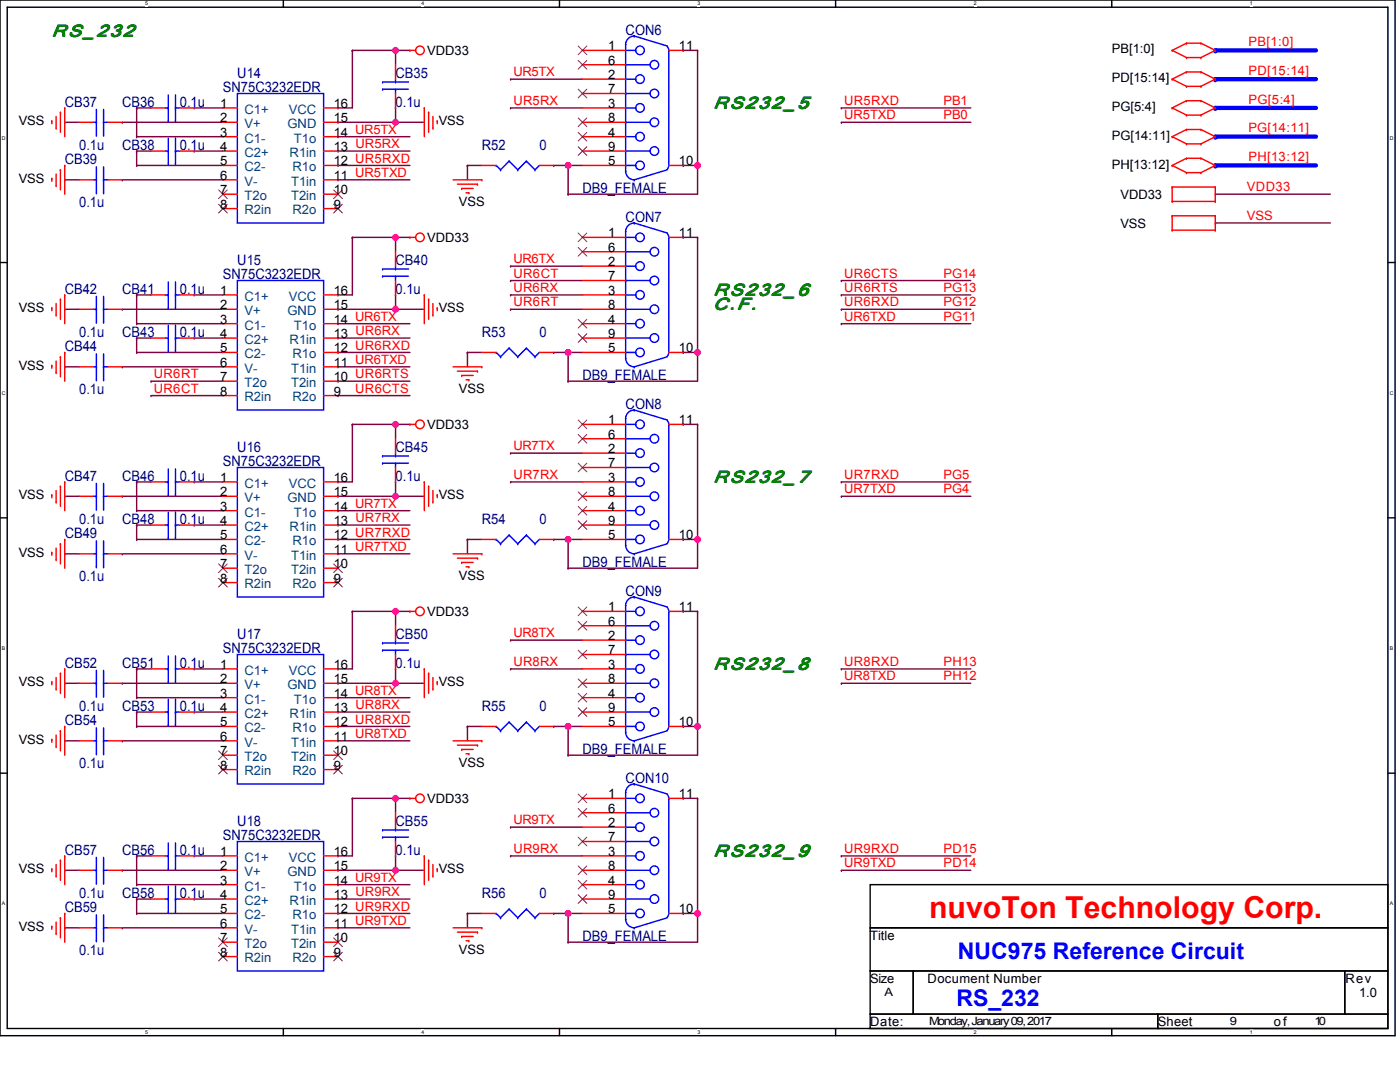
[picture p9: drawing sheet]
<svg xmlns="http://www.w3.org/2000/svg" width="279mm" height="216mm" viewBox="0 0 279 216" stroke-linecap="round" stroke-linejoin="round" font-family="sans-serif">
<path d="M0 0h278.4v206.7h-278.4zM1.4 1.4h275.6v203.8h-275.6z" fill="none" stroke="#000" stroke-width=".29"/>
<g fill="#fff">
<path d="M29 .2h.6v1.1h-.6z"/>
<path d="M29 205.4h.6v1.1h-.6z"/>
</g>
<path d="M56.5 0v1.4M56.5 205.2v1.5" fill="none" stroke="#000" stroke-width=".29"/>
<g fill="#fff">
<path d="M84.1 .2h.6v1.1h-.6z"/>
<path d="M84.1 205.4h.6v1.1h-.6z"/>
</g>
<path d="M111.7 0v1.4M111.7 205.2v1.5" fill="none" stroke="#000" stroke-width=".29"/>
<g fill="#fff">
<path d="M139.2 .2h.6v1.1h-.6z"/>
<path d="M139.2 205.4h.6v1.1h-.6z"/>
</g>
<path d="M166.8 0v1.4M166.8 205.2v1.5" fill="none" stroke="#000" stroke-width=".29"/>
<g fill="#fff">
<path d="M194.3 .2h.6v1.1h-.6z"/>
<path d="M194.3 205.4h.6v1.1h-.6z"/>
</g>
<path d="M221.9 0v1.4M221.9 205.2v1.5" fill="none" stroke="#000" stroke-width=".29"/>
<g fill="#fff">
<path d="M249.4 .2h.6v1.1h-.6z"/>
<path d="M249.4 205.4h.6v1.1h-.6z"/>
<path d="M.4 26.9h.7v1.2h-.7z"/>
<path d="M277.3 26.9h.8v1.2h-.8z"/>
<path d="M.4 77.9h.7v1.1h-.7z"/>
<path d="M277.3 77.9h.8v1.1h-.8z"/>
</g>
<path d="M0 52.4h1.4M277 52.4h1.4" fill="none" stroke="#000" stroke-width=".29"/>
<g fill="#fff">
<path d="M.4 128.8h.7v1.2h-.7z"/>
<path d="M277.3 128.8h.7v1.2h-.7z"/>
</g>
<path d="M0 103.3h1.4M277 103.3h1.4" fill="none" stroke="#000" stroke-width=".29"/>
<g fill="#fff">
<path d="M.4 179.7h.7v1.2h-.7z"/>
<path d="M277.3 179.7h.7v1.2h-.7z"/>
</g>
<path d="M0 154.3h1.4M277 154.3h1.4" fill="none" stroke="#000" stroke-width=".29"/>
<path d="M242.5 15.8h20.1" fill="none" stroke="#00f" stroke-width=".86"/>
<circle cx="242.5" cy="15.8" r=".43" fill="#00f"/>
<path d="M242.5 21.5h20.1" fill="none" stroke="#00f" stroke-width=".86"/>
<circle cx="242.5" cy="21.5" r=".43" fill="#00f"/>
<path d="M242.5 10.1h20.1" fill="none" stroke="#00f" stroke-width=".86"/>
<circle cx="242.5" cy="10.1" r=".43" fill="#00f"/>
<g fill="none" stroke="#800040" stroke-width=".29">
<path d="M27.3 58.8h.1M27.3 58.8h2.8M27.3 58.8v5.8M38.8 58.8h.1M38.8 58.8h5.7M67.5 58.8h.1M70.3 47.4h.1M70.3 47.4v11.4h-2.8M70.3 47.4h11.5M78.9 47.4h.1M78.9 58.8h.1M78.9 47.4v2.8"/>
<path d="M78.9 58.8v2.9M101.9 56h.1M101.9 53.1h.1M101.9 58.8h.1M101.9 56h14.3M101.9 58.8h14.3M101.9 53.1h14.3M136.3 47.4h.1M136.3 47.4h2.9M139.2 47.4h.1M139.2 47.4v28.7h-25.8M167.9 56h.1"/>
<path d="M167.9 58.8h.1M167.9 56h25.8M167.9 58.8h25.8M12.9 61.7h.1M12.9 73.2h.1M12.9 61.7h2.9M12.9 73.2h2.9M24.4 73.2h.1M24.4 61.7h.1M24.4 61.7h20.1M24.4 73.2h20.1M27.3 70.3h.1"/>
<path d="M27.3 67.5h.1M27.3 64.6h.1M27.3 64.6h17.2M27.3 67.5h2.8M27.3 70.3h17.2M27.3 67.5v2.8M30.1 76.1h.1M30.1 78.9h.1M30.1 76.1h14.4M30.1 78.9h14.4M38.8 67.5h.1M38.8 67.5h5.7"/>
<path d="M67.5 76.1h.1M67.5 78.9h.1M67.5 73.2h.1M67.5 64.6h.1M67.5 67.5h.1M67.5 61.7h.1M67.5 70.3h.1M67.5 64.6h14.3M67.5 61.7h17.2M67.5 76.1h14.3M67.5 78.9h14.3M67.5 73.2h14.3"/>
<path d="M67.5 67.5h14.3M67.5 70.3h14.3M78.9 61.7h.1M93.3 70.3h.1M93.3 70.3h2.9M93.3 70.3v2.9M101.9 61.7h.1M101.9 61.7h14.3M110.5 70.3h.1M110.5 70.3h5.7M113.4 70.3h.1M113.4 76.1h.1"/>
<path d="M113.4 70.3v5.8M136.3 70.3h.1M136.3 70.3h2.9M139.2 70.3h.1M167.9 64.6h.1M167.9 61.7h.1M167.9 64.6h25.8M167.9 61.7h25.8M12.9 99h.1M12.9 99h2.9M24.4 99h.1M24.4 99h20.1"/>
<path d="M27.3 96.2h.1M27.3 96.2v5.7M27.3 96.2h2.8M38.8 96.2h.1M38.8 96.2h5.7M67.5 96.2h.1M67.5 99h.1M67.5 99h17.2M70.3 84.7h.1M70.3 84.7v11.5h-2.8M70.3 84.7h11.5M78.9 84.7h.1"/>
<path d="M78.9 96.2h.1M78.9 99h.1M78.9 84.7v2.8M78.9 96.2v2.8M101.9 96.2h.1M101.9 90.4h.1M101.9 96.2h14.3M101.9 90.4h14.3M136.3 84.7h.1M136.3 84.7h2.9M167.9 96.2h.1M167.9 99h.1"/>
<path d="M167.9 96.2h25.8M167.9 99h25.8M12.9 110.5h.1M12.9 110.5h2.9M24.4 110.5h.1M24.4 110.5h20.1M27.3 107.6h.1M27.3 104.8h.1M27.3 101.9h.1M27.3 104.8v2.8M27.3 107.6h17.2M27.3 101.9h17.2"/>
<path d="M27.3 104.8h2.8M38.8 104.8h.1M38.8 104.8h5.7M67.5 107.6h.1M67.5 101.9h.1M67.5 110.5h.1M67.5 104.8h.1M67.5 107.6h14.3M67.5 101.9h14.3M67.5 110.5h14.3M67.5 104.8h14.3M93.3 107.6h.1"/>
<path d="M93.3 107.6h2.9M93.3 107.6v2.9M110.5 107.6h.1M110.5 107.6h5.7M113.4 107.6h.1M113.4 113.4h.1M113.4 107.6v5.8M136.3 107.6h.1M136.3 107.6h2.9M139.2 107.6h.1M139.2 107.6v5.8h-25.8M12.9 136.3h.1"/>
<path d="M12.9 136.3h2.9M24.4 136.3h.1M24.4 136.3h20.1M27.3 133.5h.1M27.3 139.2h.1M27.3 133.5v5.7M27.3 133.5h2.8M27.3 139.2h17.2M38.8 133.5h.1M38.8 133.5h5.7M67.5 139.2h.1M67.5 133.5h.1"/>
<path d="M67.5 136.3h.1M67.5 136.3h17.2M67.5 139.2h14.3M70.3 122h.1M70.3 122v11.5h-2.8M70.3 122h11.5M78.9 122h.1M78.9 133.5h.1M78.9 136.3h.1M78.9 122v2.9M78.9 133.5v2.8M101.9 133.5h.1"/>
<path d="M101.9 127.7h.1M101.9 133.5h14.3M101.9 127.7h14.3M136.3 122h.1M136.3 122h2.9M167.9 133.5h.1M167.9 136.3h.1M167.9 133.5h25.8M167.9 136.3h25.8M12.9 147.8h.1M12.9 147.8h2.9M24.4 147.8h.1"/>
<path d="M24.4 147.8h20.1M27.3 145h.1M27.3 142.1h.1M27.3 142.1v2.9M27.3 145h17.2M27.3 142.1h2.8M38.8 142.1h.1M38.8 142.1h5.7M67.5 145h.1M67.5 147.8h.1M67.5 142.1h.1M67.5 145h14.3"/>
<path d="M67.5 147.8h14.3M67.5 142.1h14.3M70.3 159.3h.1M70.3 159.3v11.5h-2.8M70.3 159.3h11.5M78.9 159.3h.1M78.9 159.3v2.9M93.3 145h.1M93.3 145h2.9M93.3 145v2.8M110.5 145h.1M110.5 145h5.7"/>
<path d="M113.4 145h.1M113.4 150.7h.1M113.4 145v5.7M136.3 145h.1M136.3 159.3h.1M136.3 145h2.9M136.3 159.3h2.9M139.2 145h.1M139.2 145v5.7h-25.8M12.9 173.7h.1M12.9 173.7h2.9M24.4 173.7h.1"/>
<path d="M24.4 173.7h20.1M27.3 179.4h.1M27.3 170.8h.1M27.3 176.5h.1M27.3 170.8v5.7M27.3 179.4v2.9M27.3 170.8h2.8M27.3 176.5h17.2M27.3 179.4h2.8M38.8 179.4h.1M38.8 170.8h.1M38.8 170.8h5.7"/>
<path d="M38.8 179.4h5.7M67.5 176.5h.1M67.5 170.8h.1M67.5 179.4h.1M67.5 173.7h.1M67.5 173.7h17.2M67.5 176.5h14.3M67.5 179.4h14.3M78.9 170.8h.1M78.9 173.7h.1M78.9 170.8v2.9M101.9 170.8h.1"/>
<path d="M101.9 165h.1M101.9 170.8h14.3M101.9 165h14.3M167.9 173.7h.1M167.9 170.8h.1M167.9 173.7h25.8M167.9 170.8h25.8M12.9 185.1h.1M12.9 185.1h2.9M24.4 185.1h.1M24.4 185.1h20.1M27.3 182.3h.1"/>
<path d="M27.3 182.3h17.2M67.5 182.3h.1M67.5 185.1h.1M67.5 182.3h14.3M67.5 185.1h14.3M93.3 182.3h.1M93.3 182.3h2.9M93.3 182.3v2.8M110.5 182.3h.1M110.5 182.3h5.7M113.4 182.3h.1M113.4 188h.1"/>
<path d="M113.4 182.3v5.7M136.3 182.3h.1M136.3 182.3h2.9M139.2 182.3h.1M139.2 182.3v5.7h-25.8"/>
</g>
<path d="M242.5 27.3h20.1" fill="none" stroke="#00f" stroke-width=".86"/>
<circle cx="242.5" cy="27.3" r=".43" fill="#00f"/>
<path d="M242.5 33h20.1" fill="none" stroke="#00f" stroke-width=".86"/>
<circle cx="242.5" cy="33" r=".43" fill="#00f"/>
<g fill="none" stroke="#800040" stroke-width=".29">
<path d="M70.3 10.1h.1M70.3 10.1v11.4h-2.8M70.3 10.1h11.5M78.9 10.1h.1M78.9 10.1v2.8M101.9 15.8h.1M101.9 15.8h14.3M136.3 10.1h.1M136.3 10.1h2.9M139.2 10.1h.1M139.2 10.1v28.7h-25.8M12.9 24.4h.1"/>
<path d="M12.9 35.9h.1M12.9 24.4h2.9M12.9 35.9h2.9M24.4 35.9h.1M24.4 24.4h.1M24.4 24.4h20.1M24.4 35.9h20.1M27.3 33h.1M27.3 30.1h.1M27.3 21.5h.1M27.3 27.3h.1M27.3 21.5h2.8"/>
<path d="M27.3 33h17.2M27.3 27.3h17.2M27.3 30.1h2.8M27.3 21.5v5.8M27.3 30.1v2.9M38.8 30.1h.1M38.8 21.5h.1M38.8 21.5h5.7M38.8 30.1h5.7M67.5 33h.1M67.5 27.3h.1M67.5 21.5h.1"/>
<path d="M67.5 35.9h.1M67.5 30.1h.1M67.5 24.4h.1M67.5 33h14.3M67.5 24.4h17.2M67.5 27.3h14.3M67.5 35.9h14.3M67.5 30.1h14.3M78.9 21.5h.1M78.9 24.4h.1M78.9 21.5v2.9M93.3 33h.1"/>
<path d="M93.3 33h2.9M93.3 33v2.9M101.9 21.5h.1M101.9 21.5h14.3M110.5 33h.1M110.5 33h5.7M113.4 33h.1M113.4 38.8h.1M113.4 33v5.8M136.3 33h.1M136.3 33h2.9M139.2 33h.1"/>
<path d="M167.9 24.4h.1M167.9 21.5h.1M167.9 21.5h25.8M167.9 24.4h25.8M242.5 38.8h.1M242.5 38.8h23M242.5 44.5h.1M242.5 44.5h23M139.2 84.7h.1M139.2 84.7v22.9M139.2 122h.1M139.2 122v23"/>
<path d="M139.2 159.3h.1M139.2 159.3v23"/>
</g>
<g fill="none" stroke="#f00" stroke-width=".29">
<path d="M78.9 12.9v2.9M78.9 18.7v2.8M81.8 10.1h.1M81.8 10.1h1.2M116.2 10.1h8.7M116.2 12.9h8.7M116.2 15.8h8.7M116.2 18.7h8.7M133.5 10.1h2.8M233.9 15.8h.1M233.9 10.1h.1M233.9 15.8l2.9 1.4"/>
<path d="M233.9 10.1l2.9 1.4M236.8 14.4h.1M236.8 17.2h.1M236.8 8.6h.1M236.8 11.5h.1M236.8 14.4l-2.9 1.4M236.8 14.4h2.9M236.8 17.2h2.9M236.8 8.6l-2.9 1.5M236.8 8.6h2.9M236.8 11.5h2.9M239.7 14.4h.1"/>
<path d="M239.7 17.2h.1M239.7 8.6h.1M239.7 11.5h.1M239.7 14.4l2.8 1.4M239.7 8.6l2.8 1.5M242.5 15.8h.1M242.5 10.1h.1M242.5 15.8l-2.8 1.4M242.5 10.1l-2.8 1.4M10.3 24.1h.1M10.3 35.6h.1M10.3 24.1v.6"/>
<path d="M10.3 35.6v.6M11.2 25.6h.1M11.2 37h.1M11.2 23.3v2.3M11.2 34.7v2.3M12.1 22.4h.1M12.1 33.9h.1M12.1 22.4v4M12.1 33.9v4M12.9 21.5h.1M12.9 33h.1M12.9 21.5v5.8"/>
<path d="M12.9 33v5.8M15.8 35.9h2.9M15.8 24.4h2.9M21.5 35.9h2.9M21.5 24.4h2.9M30.1 30.1h2.9M30.1 21.5h2.9M35.9 30.1h2.9M35.9 21.5h2.9M44.5 35.9h2.9M44.5 30.1h2.9M44.5 21.5h2.9"/>
<path d="M44.5 24.4h2.9M44.5 27.3h2.9M44.5 33h2.9M44.5 38.8h2.9M64.6 35.9h2.9M64.6 30.1h2.9M64.6 21.5h2.9M64.6 24.4h2.9M64.6 27.3h2.9M64.6 33h2.9M64.6 38.8h2.9M84.7 21.5h.1"/>
<path d="M84.7 21.5v5.8M85.5 22.4h.1M85.5 22.4v4M86.4 25.6h.1M86.4 23.3v2.3M87.3 24.1h.1M87.3 24.1v.6M90.4 35.9h5.8M91.3 36.7h4M92.1 37.6h.1M92.1 37.6h2.3M93 38.5h.6"/>
<path d="M93.6 38.5h.1M95.3 36.7h.1M96.2 35.9h.1M96.2 33h2.8M107.6 33h2.9M116.2 30.1h8.7M116.2 21.5h8.7M116.2 24.4h8.7M116.2 27.3h8.7M116.2 33h8.7M133.5 33h2.8M233.9 21.5h.1"/>
<path d="M233.9 27.3h.1M233.9 33h.1M233.9 37.3h.1M233.9 21.5l2.9 1.5M233.9 27.3l2.9 1.4M233.9 33l2.9 1.4M233.9 37.3h8.6M233.9 37.3v2.9M236.8 20.1h.1M236.8 23h.1M236.8 25.8h.1M236.8 28.7h.1"/>
<path d="M236.8 31.6h.1M236.8 34.4h.1M236.8 20.1l-2.9 1.4M236.8 20.1h2.9M236.8 23h2.9M236.8 25.8l-2.9 1.5M236.8 25.8h2.9M236.8 28.7h2.9M236.8 31.6l-2.9 1.4M236.8 31.6h2.9M236.8 34.4h2.9M239.7 20.1h.1"/>
<path d="M239.7 23h.1M239.7 25.8h.1M239.7 28.7h.1M239.7 31.6h.1M239.7 34.4h.1M239.7 20.1l2.8 1.4M239.7 25.8l2.8 1.5M239.7 31.6l2.8 1.4M242.5 21.5h.1M242.5 27.3h.1M242.5 33h.1M242.5 37.3h.1"/>
<path d="M242.5 21.5l-2.8 1.5M242.5 27.3l-2.8 1.4M242.5 33l-2.8 1.4M242.5 37.3v2.9M12.1 59.7h.1M12.1 59.7v4M12.9 58.8h.1M12.9 58.8v5.8M30.1 58.8h2.9M35.9 58.8h2.9M44.5 58.8h2.9M44.5 41.6h2.9"/>
<path d="M64.6 58.8h2.9M64.6 41.6h2.9M78.9 50.2v2.9M78.9 56v2.8M81.8 47.4h.1M81.8 47.4h1.2M84.7 58.8h.1M84.7 58.8v5.8M85.5 59.7h.1M85.5 59.7v4M116.2 47.4h8.7M116.2 58.8h8.7"/>
<path d="M116.2 50.2h8.7M116.2 53.1h8.7M116.2 56h8.7M133.5 47.4h2.8M233.9 40.2h.1M233.9 45.9h.1M233.9 43.1h.1M233.9 40.2h8.6M233.9 43.1v2.8M233.9 43.1h8.6M233.9 45.9h8.6M242.5 40.2h.1"/>
<path d="M242.5 43.1h.1M242.5 45.9h.1M242.5 43.1v2.8M10.3 61.4h.1M10.3 72.9h.1M10.3 61.4v.6M10.3 72.9v.6M11.2 62.9h.1M11.2 74.3h.1M11.2 60.6v2.3M11.2 72v2.3M12.1 71.2h.1"/>
<path d="M12.1 71.2v4M12.9 70.3h.1M12.9 70.3v5.8M15.8 73.2h2.9M15.8 61.7h2.9M21.5 73.2h2.9M21.5 61.7h2.9M30.1 67.5h2.9M35.9 67.5h2.9M44.5 73.2h2.9M44.5 70.3h2.9M44.5 67.5h2.9"/>
<path d="M44.5 61.7h2.9M44.5 64.6h2.9M44.5 76.1h2.9M44.5 78.9h2.9M64.6 73.2h2.9M64.6 70.3h2.9M64.6 67.5h2.9M64.6 61.7h2.9M64.6 64.6h2.9M64.6 76.1h2.9M64.6 78.9h2.9M86.4 62.9h.1"/>
<path d="M86.4 60.6v2.3M87.3 61.4h.1M87.3 61.4v.6M90.4 73.2h5.8M91.3 74.1h4M92.1 74.9h.1M92.1 74.9h2.3M93 75.8h.6M93.6 75.8h.1M95.3 74.1h.1M96.2 73.2h.1M96.2 70.3h2.8"/>
<path d="M107.6 70.3h2.9M116.2 70.3h8.7M116.2 67.5h8.7M116.2 61.7h8.7M116.2 64.6h8.7M133.5 70.3h2.8M10.3 98.7h.1M10.3 98.7v.6M11.2 97.9v2.3M12.1 97h.1M12.1 97v4M12.9 96.2h.1"/>
<path d="M12.9 96.2v5.7M15.8 99h2.9M21.5 99h2.9M30.1 96.2h2.9M35.9 96.2h2.9M44.5 96.2h2.9M44.5 99h2.9M64.6 96.2h2.9M64.6 99h2.9M78.9 87.5v2.9M78.9 93.3v2.9M81.8 84.7h.1"/>
<path d="M81.8 84.7h1.2M84.7 96.2h.1M84.7 96.2v5.7M85.5 97h.1M85.5 97v4M86.4 97.9v2.3M87.3 98.7h.1M87.3 98.7v.6M116.2 84.7h8.7M116.2 96.2h8.7M116.2 99h8.7M116.2 87.5h8.7"/>
<path d="M116.2 90.4h8.7M116.2 93.3h8.7M133.5 84.7h2.8M10.3 110.2h.1M10.3 110.2v.6M11.2 100.2h.1M11.2 111.7h.1M11.2 109.4v2.3M12.1 108.5h.1M12.1 108.5v4M12.9 107.6h.1M12.9 107.6v5.8"/>
<path d="M15.8 110.5h2.9M21.5 110.5h2.9M30.1 104.8h2.9M35.9 104.8h2.9M44.5 110.5h2.9M44.5 101.9h2.9M44.5 104.8h2.9M44.5 107.6h2.9M44.5 113.4h2.9M44.5 116.2h2.9M64.6 110.5h2.9M64.6 101.9h2.9"/>
<path d="M64.6 104.8h2.9M64.6 107.6h2.9M64.6 113.4h2.9M64.6 116.2h2.9M86.4 100.2h.1M90.4 110.5h5.8M91.3 111.4h4M92.1 112.2h.1M92.1 112.2h2.3M93 113.1h.6M93.6 113.1h.1M95.3 111.4h.1"/>
<path d="M96.2 110.5h.1M96.2 107.6h2.8M107.6 107.6h2.9M116.2 101.9h8.7M116.2 104.8h8.7M116.2 107.6h8.7M133.5 107.6h2.8M10.3 136.1h.1M10.3 136.1v.5M11.2 137.5h.1M11.2 135.2v2.3M12.1 134.3h.1"/>
<path d="M12.1 134.3v4M12.9 133.5h.1M12.9 133.5v5.7M15.8 136.3h2.9M21.5 136.3h2.9M30.1 133.5h2.9M35.9 133.5h2.9M44.5 136.3h2.9M44.5 133.5h2.9M44.5 139.2h2.9M64.6 136.3h2.9M64.6 133.5h2.9"/>
<path d="M64.6 139.2h2.9M78.9 124.9v2.8M78.9 130.6v2.9M81.8 122h.1M81.8 122h1.2M84.7 133.5h.1M84.7 133.5v5.7M85.5 134.3h.1M85.5 134.3v4M86.4 137.5h.1M86.4 135.2v2.3M87.3 136.1h.1"/>
<path d="M87.3 136.1v.5M116.2 122h8.7M116.2 136.3h8.7M116.2 124.9h8.7M116.2 127.7h8.7M116.2 130.6h8.7M116.2 133.5h8.7M116.2 139.2h8.7M133.5 122h2.8M10.3 147.5h.1M10.3 147.5v.6M11.2 149h.1"/>
<path d="M11.2 146.7v2.3M12.1 145.8h.1M12.1 145.8v4M12.9 145h.1M12.9 145v5.7M15.8 147.8h2.9M21.5 147.8h2.9M30.1 142.1h2.9M35.9 142.1h2.9M44.5 147.8h2.9M44.5 142.1h2.9M44.5 145h2.9"/>
<path d="M44.5 150.7h2.9M44.5 153.6h2.9M64.6 147.8h2.9M64.6 142.1h2.9M64.6 145h2.9M64.6 150.7h2.9M64.6 153.6h2.9M81.8 159.3h.1M81.8 159.3h1.2M90.4 147.8h5.8M91.3 148.7h4M92.1 149.5h.1"/>
<path d="M92.1 149.5h2.3M93 150.4h.6M93.6 150.4h.1M95.3 148.7h.1M96.2 147.8h.1M96.2 145h2.8M107.6 145h2.9M116.2 159.3h8.7M116.2 142.1h8.7M116.2 145h8.7M133.5 159.3h2.8M133.5 145h2.8"/>
<path d="M10.3 173.4h.1M10.3 173.4v.5M11.2 174.8h.1M11.2 172.5v2.3M12.1 171.6h.1M12.1 171.6v4.1M12.9 170.8h.1M12.9 170.8v5.7M15.8 173.7h2.9M21.5 173.7h2.9M30.1 170.8h2.9M30.1 179.4h2.9"/>
<path d="M35.9 170.8h2.9M35.9 179.4h2.9M44.5 173.7h2.9M44.5 170.8h2.9M44.5 179.4h2.9M44.5 176.5h2.9M64.6 173.7h2.9M64.6 170.8h2.9M64.6 179.4h2.9M64.6 176.5h2.9M78.9 162.2v2.8M78.9 167.9v2.9"/>
<path d="M84.7 170.8h.1M84.7 170.8v5.7M85.5 171.6h.1M85.5 171.6v4.1M86.4 174.8h.1M86.4 172.5v2.3M87.3 173.4h.1M87.3 173.4v.5M116.2 173.7h8.7M116.2 170.8h8.7M116.2 179.4h8.7M116.2 176.5h8.7"/>
<path d="M116.2 162.2h8.7M116.2 165h8.7M116.2 167.9h8.7M10.3 184.8h.1M10.3 184.8v.6M11.2 186.3h.1M11.2 184v2.3M12.1 183.1h.1M12.1 183.1v4M12.9 182.3h.1M12.9 182.3v5.7M15.8 185.1h2.9"/>
<path d="M21.5 185.1h2.9M44.5 185.1h2.9M44.5 182.3h2.9M44.5 188h2.9M44.5 190.9h2.9M64.6 185.1h2.9M64.6 182.3h2.9M64.6 188h2.9M64.6 190.9h2.9M90.4 185.1h5.8M91.3 186h4M92.1 186.9h.1"/>
<path d="M92.1 186.9h2.3M93 187.7h.6M93.6 187.7h.1M95.3 186h.1M96.2 185.1h.1M96.2 182.3h2.8M107.6 182.3h2.9M116.2 182.3h8.7M133.5 182.3h2.8"/>
<circle cx="83.8" cy="10" r=".86"/>
<circle cx="83.8" cy="47.4" r=".86"/>
<circle cx="83.8" cy="84.7" r=".86"/>
<circle cx="83.8" cy="122" r=".86"/>
<circle cx="83.8" cy="159.3" r=".86"/>
</g>
<path d="M173.7 176.5h103.3v8.6h-103.3zM173.7 185.1h103.3v8.6h-103.3zM173.7 193.7h8.6v8.7h-8.6zM182.3 193.7h86.1v8.7h-86.1zM268.4 193.7h8.6v8.7h-8.6zM173.7 202.4h57.4v2.8h-57.4zM231.1 202.4h45.9v2.8h-45.9z" fill="none" stroke="#000" stroke-width=".29"/>
<g fill="none" stroke="#00f" stroke-width=".29">
<path d="M33.6 18.9v5.2M35 18.9v5.2M47.4 18.7h17.2v25.8h-17.2zM76.4 17.8h.1M76.4 16.4h.1M76.4 17.8h5.1M76.4 16.4h5.1M78.9 16.4h.1M78.9 17.8h.1M78.9 15.8v.6M78.9 17.8v.9M124.9 12.9h.1"/>
<path d="M124.9 18.7h.1M124.9 10.1h2M124.9 12.9h4.8M124.9 15.8h2M124.9 18.7h4.8M126.6 7.2h.1M126.6 7.2a1.72 1.72 0 0 0-1.7 1.7v25.3M126.6 7.2l6.6 2M126.9 10.1h.1M126.9 15.8h.1M133.1 9.2l.4 .9M133.5 10.1h.1"/>
<path d="M133.5 10.1v22.9l-.4 .8M18.7 35.9h.5M18.7 24.4h.5M19.2 35.9h.1M19.2 38.5h.1M19.2 24.4h.1M19.2 27h.1M19.2 21.8v5.2M19.2 33.3v5.2M20.7 38.5h.1M20.7 35.9h.1M20.7 27h.1"/>
<path d="M20.7 24.4h.1M20.7 21.8v5.2M20.7 33.3v5.2M20.7 35.9h.8M20.7 24.4h.8M33 30.1h.6M33 21.5h.6M33.6 30.1h.1M33.6 32.7h.1M33.6 21.5h.1M33.6 24.1h.1M33.6 27.6v5.1"/>
<path d="M35 32.7h.1M35 30.1h.1M35 24.1h.1M35 21.5h.1M35 30.1h.9M35 27.6v5.1M35 21.5h.9M99 33h.1M99 33l.9 .9M99.9 33.9h.1M101.6 32.2h.1M101.6 32.2l1.7 1.7"/>
<path d="M101.6 32.2l-1.7 1.7M103.3 33.9h.1M105.1 32.2h.1M105.1 32.2l1.7 1.7M105.1 32.2l-1.8 1.7M106.8 33.9h.1M107.6 33l-.8 .9M124.9 24.4h.1M124.9 30.1h.1M124.9 34.2h.1M124.9 34.2a1.72 1.72 0 0 0 1.7 1.7M124.9 30.1h4.8"/>
<path d="M124.9 21.5h2M124.9 24.4h4.8M124.9 27.3h2M124.9 33h2M126.6 35.9h.1M126.9 21.5h.1M126.9 27.3h.1M126.9 33h.1M133.2 33.9l-6.6 2M19.2 59.1v5.2M20.7 59.1v5.2M33 58.8h.6"/>
<path d="M33.6 58.8h.1M33.6 56.3v5.1M35 58.8h.1M35 56.3v5.1M35 58.8h.9M47.4 56h17.2v25.8h-17.2zM76.4 55.1h.1M76.4 53.7h.1M76.4 55.1h5.1M76.4 53.7h5.1M78.9 53.7h.1M78.9 55.1h.1"/>
<path d="M78.9 53.1v.6M78.9 55.1v.9M124.9 50.2h.1M124.9 56h.1M124.9 58.8h2M124.9 47.4h2M124.9 50.2h4.8M124.9 53.1h2M124.9 56h4.8M126.6 44.5h.1M126.6 44.5a1.72 1.72 0 0 0-1.7 1.7v25.3M126.6 44.5l6.6 2"/>
<path d="M126.9 47.4h.1M126.9 53.1h.1M126.9 58.8h.1M133.1 46.6l.4 .8M133.5 47.4h.1M133.5 47.4v22.9l-.4 .8M18.7 61.7h.5M18.7 73.2h.5M19.2 61.7h.1M19.2 64.3h.1M19.2 73.2h.1M19.2 75.8h.1"/>
<path d="M19.2 70.6v5.2M20.7 64.3h.1M20.7 61.7h.1M20.7 75.8h.1M20.7 73.2h.1M20.7 70.6v5.2M20.7 61.7h.8M20.7 73.2h.8M33 67.5h.6M33.6 61.4h.1M33.6 67.5h.1M33.6 70h.1"/>
<path d="M33.6 64.9v5.1M35 61.4h.1M35 70h.1M35 67.5h.1M35 64.9v5.1M35 67.5h.9M99 70.3h.1M99 70.3l.9 .9M99.9 71.2h.1M101.6 69.5h.1M101.6 69.5l1.7 1.7M101.6 69.5l-1.7 1.7"/>
<path d="M103.3 71.2h.1M105.1 69.5h.1M105.1 69.5l1.7 1.7M105.1 69.5l-1.8 1.7M106.8 71.2h.1M107.6 70.3l-.8 .9M124.9 61.7h.1M124.9 67.5h.1M124.9 71.5h.1M124.9 71.5a1.72 1.72 0 0 0 1.7 1.7M124.9 67.5h4.8M124.9 61.7h4.8"/>
<path d="M124.9 64.6h2M124.9 70.3h2M126.6 73.2h.1M126.9 64.6h.1M126.9 70.3h.1M133.2 71.2l-6.6 2M18.7 99h.5M19.2 99h.1M19.2 96.4v5.2M20.7 99h.1M20.7 96.4v5.2M20.7 99h.8"/>
<path d="M33 96.2h.6M33.6 96.2h.1M33.6 98.7h.1M33.6 93.6v5.1M35 98.7h.1M35 96.2h.1M35 93.6v5.1M35 96.2h.9M47.4 93.3h17.2v25.8h-17.2zM76.4 92.4h.1M76.4 91h.1M76.4 92.4h5.1"/>
<path d="M76.4 91h5.1M78.9 91h.1M78.9 92.4h.1M78.9 90.4v.6M78.9 92.4v.9M124.9 87.5h.1M124.9 93.3h.1M124.9 99h.1M124.9 99h4.8M124.9 84.7h2M124.9 87.5h4.8M124.9 90.4h2"/>
<path d="M124.9 93.3h4.8M124.9 96.2h2M126.6 81.8h.1M126.6 81.8a1.72 1.72 0 0 0-1.7 1.7v25.3M126.6 81.8l6.6 2M126.9 84.7h.1M126.9 90.4h.1M126.9 96.2h.1M133.1 83.9l.4 .8M133.5 84.7h.1M133.5 84.7v22.9l-.4 .8M18.7 110.5h.5"/>
<path d="M19.2 110.5h.1M19.2 113.1h.1M19.2 101.6h.1M19.2 107.9v5.2M20.7 113.1h.1M20.7 110.5h.1M20.7 101.6h.1M20.7 107.9v5.2M20.7 110.5h.8M33 104.8h.6M33.6 104.8h.1M33.6 107.4h.1"/>
<path d="M33.6 102.2v5.2M35 107.4h.1M35 104.8h.1M35 102.2v5.2M35 104.8h.9M99 107.6h.1M99 107.6l.9 .9M99.9 108.5h.1M101.6 106.8h.1M101.6 106.8l1.7 1.7M101.6 106.8l-1.7 1.7M103.3 108.5h.1"/>
<path d="M105.1 106.8h.1M105.1 106.8l1.7 1.7M105.1 106.8l-1.8 1.7M106.8 108.5h.1M107.6 107.6l-.8 .9M124.9 104.8h.1M124.9 108.8h.1M124.9 108.8a1.72 1.72 0 0 0 1.7 1.7M124.9 101.9h2M124.9 104.8h4.8M124.9 107.6h2M126.6 119.1h.1"/>
<path d="M126.6 119.1a1.72 1.72 0 0 0-1.7 1.8v25.2M126.6 110.5h.1M126.6 119.1l6.6 2M126.9 101.9h.1M126.9 107.6h.1M133.2 108.5l-6.6 2M18.7 136.3h.5M19.2 136.3h.1M19.2 138.9h.1M19.2 133.8v5.1M20.7 138.9h.1M20.7 136.3h.1"/>
<path d="M20.7 133.8v5.1M20.7 136.3h.8M33 133.5h.6M33.6 133.5h.1M33.6 136.1h.1M33.6 130.9v5.2M33.6 139.5v5.2M35 136.1h.1M35 133.5h.1M35 130.9v5.2M35 139.5v5.2M35 133.5h.9"/>
<path d="M47.4 130.6h17.2v25.8h-17.2zM76.4 129.7h.1M76.4 128.3h.1M76.4 129.7h5.1M76.4 128.3h5.1M78.9 128.3h.1M78.9 129.7h.1M78.9 127.7v.6M78.9 129.7v.9M124.9 124.9h.1M124.9 130.6h.1M124.9 136.3h.1"/>
<path d="M124.9 136.3h4.8M124.9 122h2M124.9 124.9h4.8M124.9 127.7h2M124.9 130.6h4.8M124.9 133.5h2M124.9 139.2h2M126.9 122h.1M126.9 127.7h.1M126.9 133.5h.1M126.9 139.2h.1M133.1 121.2l.4 .8"/>
<path d="M133.5 122h.1M133.5 122v23l-.4 .8M18.7 147.8h.5M19.2 147.8h.1M19.2 150.4h.1M19.2 145.2v5.2M20.7 150.4h.1M20.7 147.8h.1M20.7 145.2v5.2M20.7 147.8h.8M33 142.1h.6M33.6 142.1h.1"/>
<path d="M33.6 144.7h.1M35 144.7h.1M35 142.1h.1M35 142.1h.9M99 145h.1M99 145l.9 .8M99.9 145.8h.1M101.6 144.1h.1M101.6 144.1l1.7 1.7M101.6 144.1l-1.7 1.7M103.3 145.8h.1M105.1 144.1h.1"/>
<path d="M105.1 144.1l1.7 1.7M105.1 144.1l-1.8 1.7M106.8 145.8h.1M107.6 145l-.8 .8M124.9 142.1h.1M124.9 146.1h.1M124.9 146.1a1.72 1.72 0 0 0 1.7 1.7M124.9 142.1h4.8M124.9 145h2M124.9 159.3h2M126.6 147.8h.1M126.6 156.4h.1"/>
<path d="M126.6 156.4a1.72 1.72 0 0 0-1.7 1.8v25.2M126.6 156.4l6.6 2M126.9 145h.1M126.9 159.3h.1M133.1 158.5l.4 .8M133.2 145.8l-6.6 2M133.5 159.3h.1M133.5 159.3v23l-.4 .8M18.7 173.7h.5M19.2 173.7h.1M19.2 176.2h.1M19.2 171.1v5.1"/>
<path d="M20.7 176.2h.1M20.7 173.7h.1M20.7 173.7h.8M20.7 171.1v5.1M33 170.8h.6M33 179.4h.6M33.6 170.8h.1M33.6 173.4h.1M33.6 179.4h.1M33.6 168.2v5.2M33.6 176.8v5.2M35 173.4h.1"/>
<path d="M35 170.8h.1M35 179.4h.1M35 168.2v5.2M35 176.8v5.2M35 170.8h.9M35 179.4h.9M47.4 167.9h17.2v25.8h-17.2zM76.4 167h.1M76.4 165.6h.1M76.4 167h5.1M76.4 165.6h5.1M78.9 165.6h.1"/>
<path d="M78.9 167h.1M78.9 165v.6M78.9 167v.9M124.9 162.2h.1M124.9 167.9h.1M124.9 173.7h.1M124.9 179.4h.1M124.9 173.7h4.8M124.9 170.8h2M124.9 179.4h4.8M124.9 162.2h4.8M124.9 165h2"/>
<path d="M124.9 167.9h4.8M124.9 176.5h2M126.9 165h.1M126.9 170.8h.1M126.9 176.5h.1M18.7 185.1h.5M19.2 185.1h.1M19.2 187.7h.1M19.2 182.5v5.2M20.7 187.7h.1M20.7 185.1h.1M20.7 182.5v5.2"/>
<path d="M20.7 185.1h.8M33.6 182h.1M35 182h.1M99 182.3h.1M99 182.3l.9 .8M99.9 183.1h.1M101.6 181.4h.1M101.6 181.4l1.7 1.7M101.6 181.4l-1.7 1.7M103.3 183.1h.1M105.1 181.4h.1M105.1 181.4l1.7 1.7"/>
<path d="M105.1 181.4l-1.8 1.7M106.8 183.1h.1M107.6 182.3l-.8 .8M124.9 183.4h.1M124.9 183.4a1.72 1.72 0 0 0 1.7 1.7M124.9 182.3h2M126.6 185.1h.1M126.9 182.3h.1M133.2 183.1l-6.6 2"/>
<circle cx="127.7" cy="10" r=".86"/>
<circle cx="127.7" cy="15.8" r=".86"/>
<circle cx="130.6" cy="12.9" r=".86"/>
<circle cx="130.6" cy="18.7" r=".86"/>
<circle cx="127.7" cy="27.3" r=".86"/>
<circle cx="127.7" cy="21.5" r=".86"/>
<circle cx="127.7" cy="33" r=".86"/>
<circle cx="130.6" cy="24.4" r=".86"/>
<circle cx="130.6" cy="30.1" r=".86"/>
<circle cx="127.7" cy="53.1" r=".86"/>
<circle cx="127.7" cy="58.8" r=".86"/>
<circle cx="127.7" cy="47.4" r=".86"/>
<circle cx="130.6" cy="56" r=".86"/>
<circle cx="130.6" cy="50.2" r=".86"/>
<circle cx="127.7" cy="64.6" r=".86"/>
<circle cx="127.7" cy="70.3" r=".86"/>
<circle cx="130.6" cy="67.5" r=".86"/>
<circle cx="130.6" cy="61.7" r=".86"/>
<circle cx="127.7" cy="96.2" r=".86"/>
<circle cx="127.7" cy="84.7" r=".86"/>
<circle cx="127.7" cy="90.4" r=".86"/>
<circle cx="130.6" cy="87.5" r=".86"/>
<circle cx="130.6" cy="99" r=".86"/>
<circle cx="130.6" cy="93.3" r=".86"/>
<circle cx="127.7" cy="101.9" r=".86"/>
<circle cx="127.7" cy="107.6" r=".86"/>
<circle cx="130.6" cy="104.8" r=".86"/>
<circle cx="127.7" cy="139.2" r=".86"/>
<circle cx="127.7" cy="133.5" r=".86"/>
<circle cx="127.7" cy="127.7" r=".86"/>
<circle cx="127.7" cy="122" r=".86"/>
<circle cx="130.6" cy="130.6" r=".86"/>
<circle cx="130.6" cy="124.9" r=".86"/>
<circle cx="130.6" cy="136.3" r=".86"/>
<circle cx="127.7" cy="144.9" r=".86"/>
<circle cx="127.7" cy="159.3" r=".86"/>
<circle cx="130.6" cy="142.1" r=".86"/>
<circle cx="127.7" cy="176.5" r=".86"/>
<circle cx="127.7" cy="165" r=".86"/>
<circle cx="127.7" cy="170.8" r=".86"/>
<circle cx="130.6" cy="173.6" r=".86"/>
<circle cx="130.6" cy="167.9" r=".86"/>
<circle cx="130.6" cy="179.4" r=".86"/>
<circle cx="130.6" cy="162.2" r=".86"/>
<circle cx="127.7" cy="182.3" r=".86"/>
</g>
<g fill="none" stroke="#804000" stroke-width=".2">
<path d="M115.4 9.2l1.7 1.7M115.4 12.1l1.7 1.7M115.4 17.8l1.7 1.7M117.1 9.2l-1.7 1.7M117.1 12.1l-1.7 1.7M117.1 17.8l-1.7 1.7M43.6 37.9l1.8 1.7M45.4 37.9l-1.8 1.7M66.6 37.9l1.7 1.7M68.3 37.9l-1.7 1.7M115.4 23.5l1.7 1.8M115.4 26.4l1.7 1.7"/>
<path d="M115.4 29.3l1.7 1.7M117.1 23.5l-1.7 1.8M117.1 26.4l-1.7 1.7M117.1 29.3l-1.7 1.7M43.6 40.8l1.8 1.7M45.4 40.8l-1.8 1.7M66.6 40.8l1.7 1.7M68.3 40.8l-1.7 1.7M115.4 46.5l1.7 1.7M115.4 49.4l1.7 1.7M117.1 46.5l-1.7 1.7M117.1 49.4l-1.7 1.7"/>
<path d="M115.4 63.7l1.7 1.8M115.4 66.6l1.7 1.7M117.1 63.7l-1.7 1.8M117.1 66.6l-1.7 1.7M115.4 83.8l1.7 1.7M115.4 86.7l1.7 1.7M115.4 92.4l1.7 1.8M115.4 98.2l1.7 1.7M117.1 83.8l-1.7 1.7M117.1 86.7l-1.7 1.7M117.1 92.4l-1.7 1.8M117.1 98.2l-1.7 1.7"/>
<path d="M43.6 112.5l1.8 1.7M43.6 115.4l1.8 1.7M45.4 112.5l-1.8 1.7M45.4 115.4l-1.8 1.7M66.6 112.5l1.7 1.7M66.6 115.4l1.7 1.7M68.3 112.5l-1.7 1.7M68.3 115.4l-1.7 1.7M115.4 101l1.7 1.8M115.4 103.9l1.7 1.7M117.1 103.9l-1.7 1.7M117.1 101l-1.7 1.8"/>
<path d="M115.4 121.1l1.7 1.8M115.4 124l1.7 1.7M115.4 129.7l1.7 1.8M115.4 135.5l1.7 1.7M115.4 138.3l1.7 1.8M117.1 121.1l-1.7 1.8M117.1 124l-1.7 1.7M117.1 129.7l-1.7 1.8M117.1 135.5l-1.7 1.7M117.1 138.3l-1.7 1.8M43.6 149.8l1.8 1.8M43.6 152.7l1.8 1.7"/>
<path d="M45.4 149.8l-1.8 1.8M45.4 152.7l-1.8 1.7M66.6 149.8l1.7 1.8M66.6 152.7l1.7 1.7M68.3 149.8l-1.7 1.8M68.3 152.7l-1.7 1.7M115.4 141.2l1.7 1.8M115.4 158.4l1.7 1.8M117.1 141.2l-1.7 1.8M117.1 158.4l-1.7 1.8M115.4 161.3l1.7 1.7M115.4 167l1.7 1.8"/>
<path d="M115.4 172.8l1.7 1.7M115.4 175.7l1.7 1.7M115.4 178.5l1.7 1.8M117.1 161.3l-1.7 1.7M117.1 167l-1.7 1.8M117.1 172.8l-1.7 1.7M117.1 175.7l-1.7 1.7M117.1 178.5l-1.7 1.8M43.6 187.1l1.8 1.8M43.6 190l1.8 1.7M45.4 187.1l-1.8 1.8M45.4 190l-1.8 1.7"/>
<path d="M66.6 187.1l1.7 1.8M66.6 190l1.7 1.7M68.3 187.1l-1.7 1.8M68.3 190l-1.7 1.7"/>
</g>
<circle cx="78.9" cy="61.7" r=".57" fill="#f0f"/>
<circle cx="78.9" cy="61.7" r=".57" fill="none" stroke="#f0f" stroke-width=".29"/>
<circle cx="78.9" cy="84.7" r=".57" fill="#f0f"/>
<circle cx="78.9" cy="84.7" r=".57" fill="none" stroke="#f0f" stroke-width=".29"/>
<circle cx="78.9" cy="99" r=".57" fill="#f0f"/>
<circle cx="78.9" cy="99" r=".57" fill="none" stroke="#f0f" stroke-width=".29"/>
<circle cx="78.9" cy="122" r=".57" fill="#f0f"/>
<circle cx="78.9" cy="122" r=".57" fill="none" stroke="#f0f" stroke-width=".29"/>
<circle cx="78.9" cy="136.3" r=".57" fill="#f0f"/>
<circle cx="78.9" cy="136.3" r=".57" fill="none" stroke="#f0f" stroke-width=".29"/>
<circle cx="78.9" cy="159.3" r=".57" fill="#f0f"/>
<circle cx="78.9" cy="159.3" r=".57" fill="none" stroke="#f0f" stroke-width=".29"/>
<circle cx="78.9" cy="173.6" r=".57" fill="#f0f"/>
<circle cx="78.9" cy="173.6" r=".57" fill="none" stroke="#f0f" stroke-width=".29"/>
<circle cx="78.9" cy="47.4" r=".57" fill="#f0f"/>
<circle cx="78.9" cy="47.4" r=".57" fill="none" stroke="#f0f" stroke-width=".29"/>
<circle cx="139.2" cy="70.3" r=".57" fill="#f0f"/>
<circle cx="139.2" cy="70.3" r=".57" fill="none" stroke="#f0f" stroke-width=".29"/>
<circle cx="113.4" cy="70.3" r=".57" fill="#f0f"/>
<circle cx="113.4" cy="70.3" r=".57" fill="none" stroke="#f0f" stroke-width=".29"/>
<circle cx="139.2" cy="107.6" r=".57" fill="#f0f"/>
<circle cx="139.2" cy="107.6" r=".57" fill="none" stroke="#f0f" stroke-width=".29"/>
<circle cx="113.4" cy="107.6" r=".57" fill="#f0f"/>
<circle cx="113.4" cy="107.6" r=".57" fill="none" stroke="#f0f" stroke-width=".29"/>
<circle cx="139.2" cy="144.9" r=".57" fill="#f0f"/>
<circle cx="139.2" cy="144.9" r=".57" fill="none" stroke="#f0f" stroke-width=".29"/>
<circle cx="113.4" cy="144.9" r=".57" fill="#f0f"/>
<circle cx="113.4" cy="144.9" r=".57" fill="none" stroke="#f0f" stroke-width=".29"/>
<circle cx="113.4" cy="182.3" r=".57" fill="#f0f"/>
<circle cx="113.4" cy="182.3" r=".57" fill="none" stroke="#f0f" stroke-width=".29"/>
<circle cx="139.2" cy="182.3" r=".57" fill="#f0f"/>
<circle cx="139.2" cy="182.3" r=".57" fill="none" stroke="#f0f" stroke-width=".29"/>
<circle cx="139.2" cy="33" r=".57" fill="#f0f"/>
<circle cx="139.2" cy="33" r=".57" fill="none" stroke="#f0f" stroke-width=".29"/>
<circle cx="113.4" cy="33" r=".57" fill="#f0f"/>
<circle cx="113.4" cy="33" r=".57" fill="none" stroke="#f0f" stroke-width=".29"/>
<circle cx="78.9" cy="10" r=".57" fill="#f0f"/>
<circle cx="78.9" cy="10" r=".57" fill="none" stroke="#f0f" stroke-width=".29"/>
<circle cx="78.9" cy="24.4" r=".57" fill="#f0f"/>
<circle cx="78.9" cy="24.4" r=".57" fill="none" stroke="#f0f" stroke-width=".29"/>
<text font-size="6" fill="#f00" x="185.4" y="183.1">nuvoTon Technology Corp.</text>
<g font-size="4.6" fill="#00f">
<text x="191.2" y="191.3">NUC975 Reference Circuit</text>
<text x="190.9" y="200.8">RS_232</text>
</g>
<g font-size="3.4" fill="#008000">
<text x="10.4" y="7.2">RS_232</text>
<text x="142.4" y="21.6">RS232_5</text>
<text x="142.4" y="58.9">RS232_6</text>
<text x="142.4" y="61.8">C.F.</text>
<text x="142.4" y="96.2">RS232_7</text>
<text x="142.4" y="133.5">RS232_8</text>
<text x="142.4" y="170.8">RS232_9</text>
</g>
<g font-size="2.9" fill="#000080">
<text x="124.9" y="6.9">CON6</text>
<text x="47.4" y="15.5">U14</text>
<text x="78.9" y="15.5">CB35</text>
<text x="12.9" y="21.3">CB37</text>
<text x="24.4" y="21.3">CB36</text>
<text x="35.9" y="21.3">0.1u</text>
<text x="44.5" y="18.4">SN75C3232EDR</text>
<text x="78.9" y="21.3">0.1u</text>
<text x="15.8" y="29.9">0.1u</text>
<text x="24.4" y="29.9">CB38</text>
<text x="35.9" y="29.9">0.1u</text>
<text x="96.2" y="29.9">R52</text>
<text x="107.6" y="29.9">0</text>
<text x="12.9" y="32.7">CB39</text>
<text x="15.8" y="41.4">0.1u</text>
<text x="116.2" y="38.5">DB9_FEMALE</text>
<text x="124.9" y="44.2">CON7</text>
<text x="47.4" y="52.8">U15</text>
<text x="78.9" y="52.8">CB40</text>
<text x="12.9" y="58.6">CB42</text>
<text x="24.4" y="58.6">CB41</text>
<text x="35.9" y="58.6">0.1u</text>
<text x="44.5" y="55.7">SN75C3232EDR</text>
<text x="78.9" y="58.6">0.1u</text>
<text x="12.9" y="70.1">CB44</text>
<text x="15.8" y="67.2">0.1u</text>
<text x="24.4" y="67.2">CB43</text>
<text x="35.9" y="67.2">0.1u</text>
<text x="96.2" y="67.2">R53</text>
<text x="107.6" y="67.2">0</text>
<text x="116.2" y="75.8">DB9_FEMALE</text>
<text x="15.8" y="78.7">0.1u</text>
<text x="124.9" y="81.5">CON8</text>
<text x="12.9" y="95.9">CB47</text>
<text x="24.4" y="95.9">CB46</text>
<text x="35.9" y="95.9">0.1u</text>
<text x="44.5" y="93">SN75C3232EDR</text>
<text x="47.4" y="90.1">U16</text>
<text x="78.9" y="90.1">CB45</text>
<text x="78.9" y="95.9">0.1u</text>
<text x="12.9" y="107.4">CB49</text>
<text x="15.8" y="104.5">0.1u</text>
<text x="24.4" y="104.5">CB48</text>
<text x="35.9" y="104.5">0.1u</text>
<text x="96.2" y="104.5">R54</text>
<text x="107.6" y="104.5">0</text>
<text x="116.2" y="113.1">DB9_FEMALE</text>
<text x="15.8" y="116">0.1u</text>
<text x="124.9" y="118.8">CON9</text>
<text x="44.5" y="130.3">SN75C3232EDR</text>
<text x="47.4" y="127.5">U17</text>
<text x="78.9" y="127.5">CB50</text>
<text x="12.9" y="133.2">CB52</text>
<text x="24.4" y="133.2">CB51</text>
<text x="35.9" y="133.2">0.1u</text>
<text x="78.9" y="133.2">0.1u</text>
<text x="15.8" y="141.8">0.1u</text>
<text x="24.4" y="141.8">CB53</text>
<text x="35.9" y="141.8">0.1u</text>
<text x="96.2" y="141.8">R55</text>
<text x="107.6" y="141.8">0</text>
<text x="12.9" y="144.7">CB54</text>
<text x="15.8" y="153.3">0.1u</text>
<text x="116.2" y="150.4">DB9_FEMALE</text>
<text x="124.9" y="156.2">CON10</text>
<text x="44.5" y="167.6">SN75C3232EDR</text>
<text x="47.4" y="164.8">U18</text>
<text x="78.9" y="164.8">CB55</text>
<text x="12.9" y="170.5">CB57</text>
<text x="24.4" y="170.5">CB56</text>
<text x="35.9" y="170.5">0.1u</text>
<text x="78.9" y="170.5">0.1u</text>
<text x="15.8" y="179.1">0.1u</text>
<text x="24.4" y="179.1">CB58</text>
<text x="35.9" y="179.1">0.1u</text>
<text x="96.2" y="179.1">R56</text>
<text x="107.6" y="179.1">0</text>
<text x="12.9" y="182">CB59</text>
<text x="15.8" y="190.6">0.1u</text>
<text x="116.2" y="187.7">DB9_FEMALE</text>
</g>
<g font-size="2.6">
<text x="85.2" y="11">VDD33</text>
<text x="121.4" y="10">1</text>
<text x="135.5" y="10">11</text>
<text x="221.9" y="10.7">PB[1:0]</text>
<text x="121.4" y="12.9">6</text>
<text x="121.4" y="15.8">2</text>
<text x="221.9" y="16.4">PD[15:14]</text>
<text x="43.9" y="21.5">1</text>
<text x="66.6" y="21.5">16</text>
<text x="121.4" y="18.7">7</text>
<text x="121.4" y="21.5">3</text>
<text x="221.9" y="22.1">PG[5:4]</text>
<text x="3.7" y="25">VSS</text>
<text x="43.9" y="24.4">2</text>
<text x="43.9" y="27.3">3</text>
<text x="66.6" y="24.4">15</text>
<text x="66.6" y="27.3">14 UR5TX</text>
<text x="87.5" y="25">VSS</text>
<text x="121.4" y="24.4">8</text>
<text x="121.4" y="27.3">4</text>
<text x="221.9" y="27.9">PG[14:11]</text>
<text x="43.9" y="30.1">4</text>
<text x="43.9" y="33">5</text>
<text x="43.9" y="35.9">6</text>
<text x="66.6" y="30.1">13 UR5RX</text>
<text x="66.6" y="33">12 UR5RXD</text>
<text x="66.6" y="35.9">11 UR5TXD</text>
<text x="121.4" y="30.1">9</text>
<text x="121.4" y="33">5</text>
<text x="135.5" y="33">10</text>
<text x="221.9" y="33.6">PH[13:12]</text>
<text x="3.7" y="36.5">VSS</text>
<text x="43.9" y="38.7">7</text>
<text x="43.9" y="41.6">8</text>
<text x="66.6" y="38.7">10</text>
<text x="66.6" y="41.6">9</text>
<text x="91.6" y="41.1">VSS</text>
<text x="223.6" y="39.7">VDD33</text>
<text x="121.4" y="47.4">1</text>
<text x="135.5" y="47.4">11</text>
<text x="223.6" y="45.4">VSS</text>
<text x="85.2" y="48.3">VDD33</text>
<text x="121.4" y="50.2">6</text>
<text x="121.4" y="53.1">2</text>
<text x="43.9" y="58.8">1</text>
<text x="66.6" y="58.8">16</text>
<text x="121.4" y="56">7</text>
<text x="121.4" y="58.8">3</text>
<text x="3.7" y="62.3">VSS</text>
<text x="43.9" y="61.7">2</text>
<text x="43.9" y="64.6">3</text>
<text x="66.6" y="61.7">15</text>
<text x="66.6" y="64.6">14 UR6TX</text>
<text x="87.5" y="62.3">VSS</text>
<text x="121.4" y="61.7">8</text>
<text x="121.4" y="64.6">4</text>
<text x="43.9" y="67.4">4</text>
<text x="43.9" y="70.3">5</text>
<text x="66.6" y="67.4">13 UR6RX</text>
<text x="66.6" y="70.3">12 UR6RXD</text>
<text x="121.4" y="67.4">9</text>
<text x="121.4" y="70.3">5</text>
<text x="135.5" y="70.3">10</text>
<text x="3.7" y="73.8">VSS</text>
<text x="43.9" y="73.2">6</text>
<text x="43.9" y="76.1">7</text>
<text x="66.6" y="73.2">11 UR6TXD</text>
<text x="66.6" y="76.1">10 UR6RTS</text>
<text x="43.9" y="78.9">8</text>
<text x="66.6" y="78.9">9</text>
<text x="91.6" y="78.4">VSS</text>
<text x="85.2" y="85.6">VDD33</text>
<text x="121.4" y="84.7">1</text>
<text x="121.4" y="87.5">6</text>
<text x="135.5" y="84.7">11</text>
<text x="121.4" y="90.4">2</text>
<text x="121.4" y="93.3">7</text>
<text x="3.7" y="99.6">VSS</text>
<text x="43.9" y="96.2">1</text>
<text x="43.9" y="99">2</text>
<text x="43.9" y="101.9">3</text>
<text x="66.6" y="96.2">16</text>
<text x="66.6" y="99">15</text>
<text x="66.6" y="101.9">14 UR7TX</text>
<text x="87.5" y="99.6">VSS</text>
<text x="121.4" y="96.2">3</text>
<text x="121.4" y="99">8</text>
<text x="121.4" y="101.9">4</text>
<text x="43.9" y="104.8">4</text>
<text x="43.9" y="107.6">5</text>
<text x="66.6" y="104.8">13 UR7RX</text>
<text x="66.6" y="107.6">12 UR7RXD</text>
<text x="121.4" y="104.8">9</text>
<text x="121.4" y="107.6">5</text>
<text x="135.5" y="107.6">10</text>
<text x="3.7" y="111.1">VSS</text>
<text x="43.9" y="110.5">6</text>
<text x="43.9" y="113.4">7</text>
<text x="66.6" y="110.5">11 UR7TXD</text>
<text x="66.6" y="113.4">10</text>
<text x="43.9" y="116.2">8</text>
<text x="66.6" y="116.2">9</text>
<text x="91.6" y="115.7">VSS</text>
<text x="85.2" y="122.9">VDD33</text>
<text x="121.4" y="122">1</text>
<text x="121.4" y="124.9">6</text>
<text x="135.5" y="122">11</text>
<text x="121.4" y="127.7">2</text>
<text x="121.4" y="130.6">7</text>
<text x="3.7" y="137">VSS</text>
<text x="43.9" y="133.5">1</text>
<text x="43.9" y="136.3">2</text>
<text x="66.6" y="133.5">16</text>
<text x="66.6" y="136.3">15</text>
<text x="87.5" y="137">VSS</text>
<text x="121.4" y="133.5">3</text>
<text x="121.4" y="136.3">8</text>
<text x="43.9" y="139.2">3</text>
<text x="43.9" y="142.1">4</text>
<text x="66.6" y="139.2">14 UR8TX</text>
<text x="66.6" y="142.1">13 UR8RX</text>
<text x="121.4" y="139.2">4</text>
<text x="121.4" y="142.1">9</text>
<text x="3.7" y="148.4">VSS</text>
<text x="43.9" y="144.9">5</text>
<text x="43.9" y="147.8">6</text>
<text x="66.6" y="144.9">12 UR8RXD</text>
<text x="66.6" y="147.8">11 UR8TXD</text>
<text x="121.4" y="144.9">5</text>
<text x="135.5" y="144.9">10</text>
<text x="43.9" y="150.7">7</text>
<text x="43.9" y="153.6">8</text>
<text x="66.6" y="150.7">10</text>
<text x="66.6" y="153.6">9</text>
<text x="91.6" y="153">VSS</text>
<text x="85.2" y="160.2">VDD33</text>
<text x="121.4" y="159.3">1</text>
<text x="135.5" y="159.3">11</text>
<text x="121.4" y="162.2">6</text>
<text x="121.4" y="165">2</text>
<text x="121.4" y="167.9">7</text>
<text x="43.9" y="170.8">1</text>
<text x="43.9" y="173.6">2</text>
<text x="66.6" y="170.8">16</text>
<text x="66.6" y="173.6">15</text>
<text x="121.4" y="170.8">3</text>
<text x="121.4" y="173.6">8</text>
<text x="3.7" y="174.3">VSS</text>
<text x="43.9" y="176.5">3</text>
<text x="43.9" y="179.4">4</text>
<text x="66.6" y="176.5">14 UR9TX</text>
<text x="66.6" y="179.4">13 UR9RX</text>
<text x="87.5" y="174.3">VSS</text>
<text x="121.4" y="176.5">4</text>
<text x="121.4" y="179.4">9</text>
<text x="3.7" y="185.8">VSS</text>
<text x="43.9" y="182.3">5</text>
<text x="43.9" y="185.1">6</text>
<text x="66.6" y="182.3">12 UR9RXD</text>
<text x="66.6" y="185.1">11 UR9TXD</text>
<text x="121.4" y="182.3">5</text>
<text x="135.5" y="182.3">10</text>
<text x="43.9" y="188">7</text>
<text x="43.9" y="190.9">8</text>
<text x="66.6" y="188">10</text>
<text x="66.6" y="190.9">9</text>
<text x="91.6" y="190.3">VSS</text>
<text x="173.7" y="187.5">Title</text>
<text x="173.7" y="196.1">Size</text>
<text x="185.1" y="196.1">Document Number</text>
<text x="268.5" y="196.1">Rev</text>
<text x="271.2" y="199">1.0</text>
<text x="173.7" y="204.7">Date:</text>
<text x="231.1" y="204.7">Sheet</text>
<text x="254.2" y="204.7">of</text>
</g>
<g font-size="2.6" fill="#f00">
<text x="249.1" y="9.2">PB[1:0]</text>
<text x="102.5" y="15.2">UR5TX</text>
<text x="249.1" y="14.9">PD[15:14]</text>
<text x="102.5" y="21">UR5RX</text>
<text x="168.5" y="23.8">UR5TXD</text>
<text x="168.5" y="21">UR5RXD</text>
<text x="188.3" y="23.8">PB0</text>
<text x="188.3" y="21">PB1</text>
<text x="249.1" y="20.7">PG[5:4]</text>
<text x="249.1" y="26.4">PG[14:11]</text>
<text x="249.1" y="32.2">PH[13:12]</text>
<text x="248.9" y="38.2">VDD33</text>
<text x="248.9" y="43.9">VSS</text>
<text x="102.5" y="52.5">UR6TX</text>
<text x="102.5" y="55.4">UR6CT</text>
<text x="102.5" y="58.3">UR6RX</text>
<text x="168.5" y="55.4">UR6CTS</text>
<text x="168.5" y="58.3">UR6RTS</text>
<text x="188.3" y="55.4">PG14</text>
<text x="188.3" y="58.3">PG13</text>
<text x="102.5" y="61.1">UR6RT</text>
<text x="168.5" y="64">UR6TXD</text>
<text x="168.5" y="61.1">UR6RXD</text>
<text x="188.3" y="64">PG11</text>
<text x="188.3" y="61.1">PG12</text>
<text x="30.7" y="75.5">UR6RT</text>
<text x="30.7" y="78.4">UR6CT</text>
<text x="70.9" y="78.4">UR6CTS</text>
<text x="102.5" y="89.8">UR7TX</text>
<text x="102.5" y="95.6">UR7RX</text>
<text x="168.5" y="95.6">UR7RXD</text>
<text x="188.3" y="95.6">PG5</text>
<text x="168.5" y="98.5">UR7TXD</text>
<text x="188.3" y="98.5">PG4</text>
<text x="102.5" y="127.2">UR8TX</text>
<text x="102.5" y="132.9">UR8RX</text>
<text x="168.5" y="132.9">UR8RXD</text>
<text x="168.5" y="135.8">UR8TXD</text>
<text x="188.3" y="132.9">PH13</text>
<text x="188.3" y="135.8">PH12</text>
<text x="102.5" y="164.5">UR9TX</text>
<text x="102.5" y="170.2">UR9RX</text>
<text x="168.5" y="173.1">UR9TXD</text>
<text x="168.5" y="170.2">UR9RXD</text>
<text x="188.3" y="173.1">PD14</text>
<text x="188.3" y="170.2">PD15</text>
</g>
<g font-size="2.6" fill="#004080">
<text x="48.8" y="22.7">C1+</text>
<text x="57.7" y="22.7">VCC</text>
<text x="48.8" y="25.6">V+</text>
<text x="48.8" y="28.4">C1-</text>
<text x="57.4" y="25.6">GND</text>
<text x="58.7" y="28.4">T1o</text>
<text x="48.8" y="31.3">C2+</text>
<text x="48.8" y="34.2">C2-</text>
<text x="57.8" y="31.3">R1in</text>
<text x="58.4" y="34.2">R1o</text>
<text x="48.8" y="37.1">V-</text>
<text x="48.8" y="39.9">T2o</text>
<text x="58.1" y="37.1">T1in</text>
<text x="58.1" y="39.9">T2in</text>
<text x="48.8" y="42.8">R2in</text>
<text x="58.4" y="42.8">R2o</text>
<text x="48.8" y="60">C1+</text>
<text x="48.8" y="62.9">V+</text>
<text x="48.8" y="65.8">C1-</text>
<text x="57.4" y="62.9">GND</text>
<text x="57.7" y="60">VCC</text>
<text x="58.7" y="65.8">T1o</text>
<text x="48.8" y="68.6">C2+</text>
<text x="48.8" y="71.5">C2-</text>
<text x="57.8" y="68.6">R1in</text>
<text x="58.4" y="71.5">R1o</text>
<text x="48.8" y="74.4">V-</text>
<text x="48.8" y="77.2">T2o</text>
<text x="58.1" y="74.4">T1in</text>
<text x="58.1" y="77.2">T2in</text>
<text x="48.8" y="80.1">R2in</text>
<text x="58.4" y="80.1">R2o</text>
<text x="48.8" y="97.3">C1+</text>
<text x="48.8" y="100.2">V+</text>
<text x="57.4" y="100.2">GND</text>
<text x="57.7" y="97.3">VCC</text>
<text x="48.8" y="103.1">C1-</text>
<text x="48.8" y="105.9">C2+</text>
<text x="57.8" y="105.9">R1in</text>
<text x="58.7" y="103.1">T1o</text>
<text x="48.8" y="108.8">C2-</text>
<text x="48.8" y="111.7">V-</text>
<text x="58.1" y="111.7">T1in</text>
<text x="58.4" y="108.8">R1o</text>
<text x="48.8" y="114.5">T2o</text>
<text x="48.8" y="117.4">R2in</text>
<text x="58.1" y="114.5">T2in</text>
<text x="58.4" y="117.4">R2o</text>
<text x="48.8" y="134.6">C1+</text>
<text x="48.8" y="137.5">V+</text>
<text x="57.4" y="137.5">GND</text>
<text x="57.7" y="134.6">VCC</text>
<text x="48.8" y="140.4">C1-</text>
<text x="48.8" y="143.2">C2+</text>
<text x="57.8" y="143.2">R1in</text>
<text x="58.7" y="140.4">T1o</text>
<text x="48.8" y="146.1">C2-</text>
<text x="48.8" y="149">V-</text>
<text x="58.1" y="149">T1in</text>
<text x="58.4" y="146.1">R1o</text>
<text x="48.8" y="151.9">T2o</text>
<text x="48.8" y="154.7">R2in</text>
<text x="58.1" y="151.9">T2in</text>
<text x="58.4" y="154.7">R2o</text>
<text x="48.8" y="172">C1+</text>
<text x="57.7" y="172">VCC</text>
<text x="48.8" y="174.8">V+</text>
<text x="48.8" y="177.7">C1-</text>
<text x="57.4" y="174.8">GND</text>
<text x="58.7" y="177.7">T1o</text>
<text x="48.8" y="180.6">C2+</text>
<text x="48.8" y="183.4">C2-</text>
<text x="57.8" y="180.6">R1in</text>
<text x="58.4" y="183.4">R1o</text>
<text x="48.8" y="186.3">V-</text>
<text x="48.8" y="189.2">T2o</text>
<text x="58.1" y="186.3">T1in</text>
<text x="58.1" y="189.2">T2in</text>
<text x="48.8" y="192">R2in</text>
<text x="58.4" y="192">R2o</text>
</g>
<g font-size="2.3">
<text x="176.5" y="198.7">A</text>
<text x="185.4" y="204.4">Monday, January 09, 2017</text>
<text x="245.4" y="204.4">9</text>
<text x="262.3" y="204.4">10</text>
</g>
<g font-size="1">
<text x="29" y="1.1">5</text>
<text x="84.1" y="1.1">4</text>
<text x="139.2" y="1.1">3</text>
<text x="194.3" y="1.1">2</text>
<text x="249.4" y="1.1">1</text>
<text x=".4" y="27.8">D</text>
<text x="277.3" y="27.8">D</text>
<text x=".4" y="78.8">C</text>
<text x="277.3" y="78.8">C</text>
<text x=".4" y="129.7">B</text>
<text x="277.3" y="129.7">B</text>
<text x=".4" y="180.7">A</text>
<text x="277.3" y="180.7">A</text>
<text x="29" y="206.3">5</text>
<text x="84.1" y="206.3">4</text>
<text x="139.2" y="206.3">3</text>
<text x="194.3" y="206.3">2</text>
<text x="249.4" y="206.3">1</text>
</g>
</svg>
